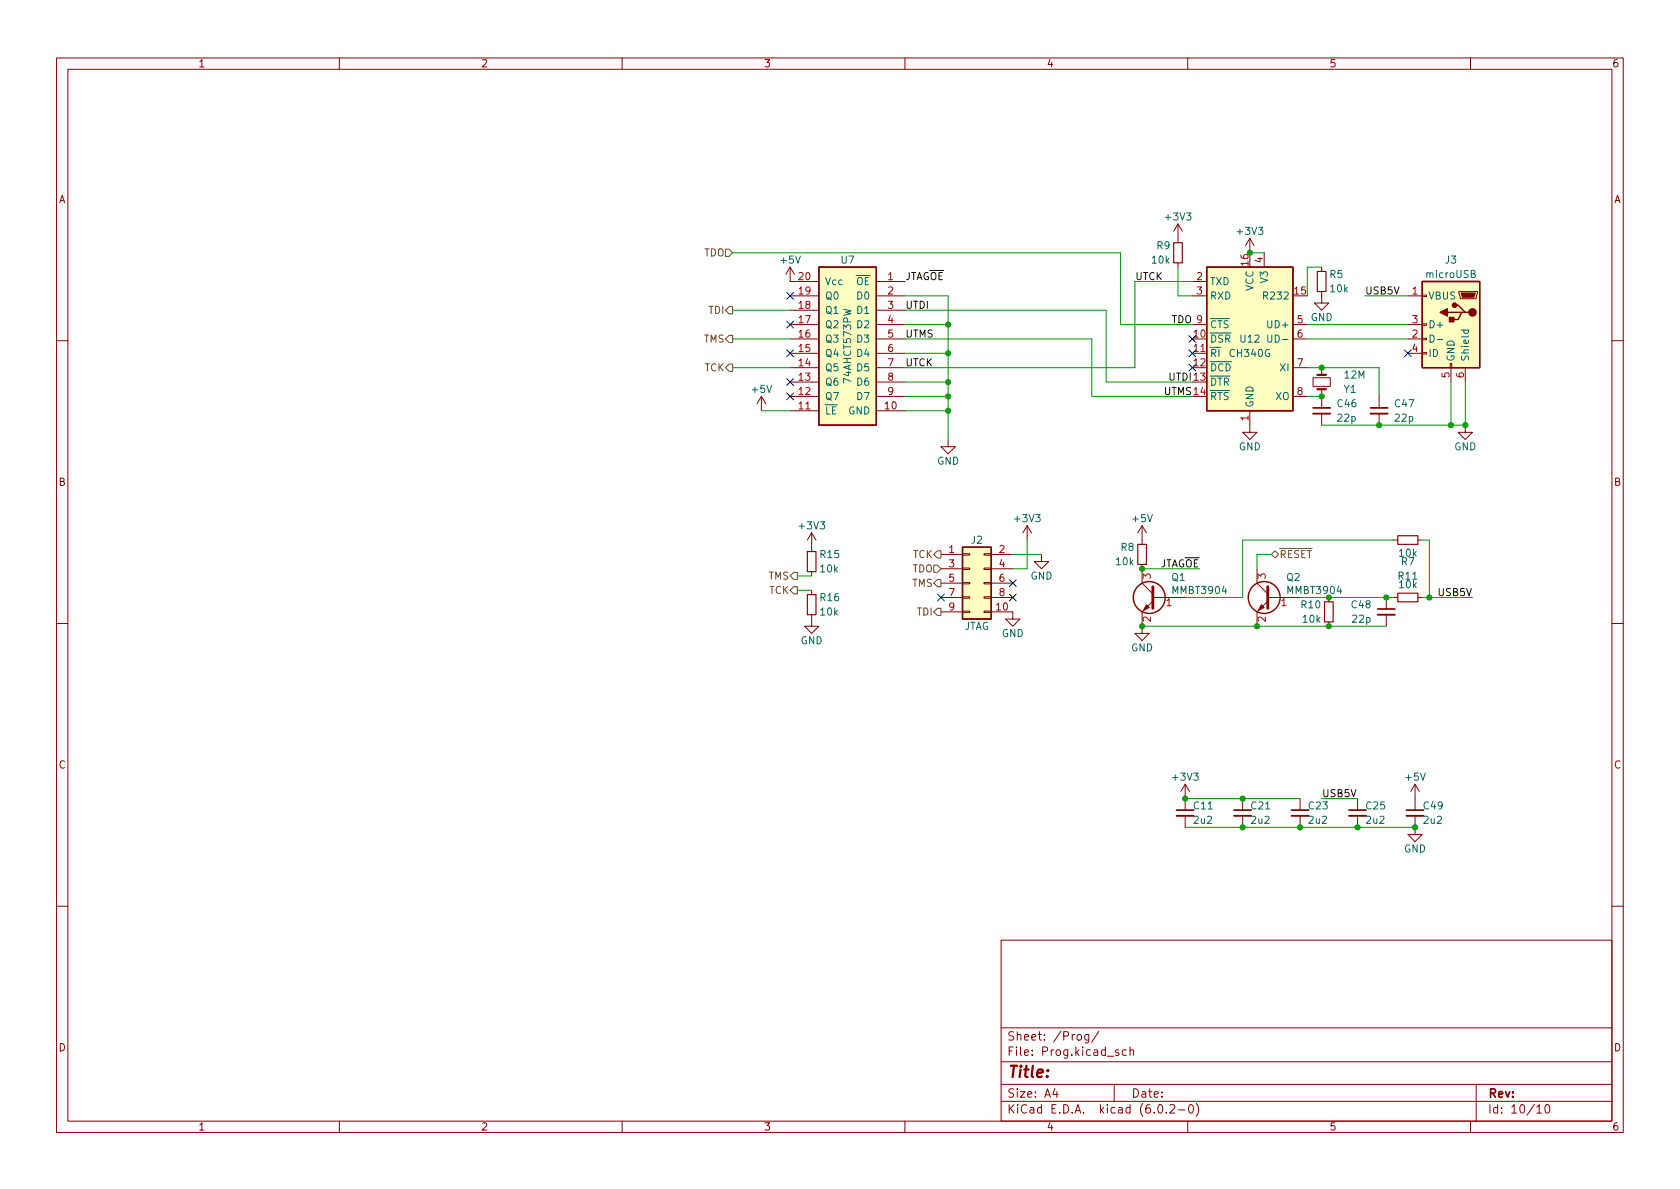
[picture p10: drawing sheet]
<svg xmlns="http://www.w3.org/2000/svg" width="297mm" height="210mm" viewBox="0 0 297 210" stroke-linecap="round" stroke-linejoin="round" font-family="sans-serif">
<g fill="none" stroke="#840000" stroke-width=".18">
<path d="M10 10.2h277v190.1h-277zM12 12.2h273v186.1h-273zM60 10.2v2M110 10.2v2M160 10.2v2M210 10.2v2M260 10.2v2M208.3 39.6v3.3M208.3 39.6l-.8 1.3M208.3 39.6l.7 1.3M139.7 47.2v2.6h5.1M139.7 52.3h5.1"/>
<path d="M139.7 57.4h5.1M139.7 59.9h5.1M139.7 47.2l-.8 1.3M139.7 47.2l.8 1.3M139.7 54.9h5.1M154.9 49.8h5.1M154.9 52.3h5.1M154.9 57.4h5.1M154.9 59.9h5.1M154.9 54.9h5.1M208.3 46.5v.7M210.8 49.8h2.6"/>
<path d="M210.8 52.3h2.6M210.8 57.4h2.6M221 42.2v2.5M221 42.2l.7 1.2M221 42.2l-.8 1.2M223.5 44.7v2.5M228.6 57.4h2.5M228.6 59.9h2.5M233.7 51.6v2h-1.3l1.3 1.3 1.2-1.3h-1.2M233.7 47.2v.8M248.9 52.3h2.6M248.9 57.4h2.6"/>
<path d="M248.9 59.9h2.6M251.5 59.8h.7v.3h-.7zM251.5 57.3h.7v.2h-.7zM251.5 52.2h.7v.2h-.7zM257.9 51.6h3.3v.2l-.2 1h-2.8zM10 60.2h2M134.6 70.1l-.7 1.3M134.6 70.1v2.5M134.6 70.1l.8 1.3M139.7 62.5h5.1M139.7 65h5.1M139.7 70.1h5.1"/>
<path d="M139.7 72.6h5.1M139.7 67.6h5.1M154.9 62.5h5.1M154.9 65h5.1M154.9 70.1h5.1M154.9 72.6h5.1M154.9 67.6h5.1M167.6 77.7v1.3h-1.2l1.2 1.3 1.3-1.3h-1.3M210.8 62.5h2.6M221 72.6v3.8h-1.3l1.3 1.3 1.2-1.3h-1.2M228.6 65h2.5M228.6 70.1h2.5"/>
<path d="M232.2 66.8h3v1.5h-3zM233.7 65v1.3M233.7 68.8v3.3M233.7 73.1v2.1M243.8 70.1v2M243.8 73.1v2.1M248.9 62.5h2.6M251.5 62.4h.7v.2h-.7zM256.4 64.3h.3v.7h-.3zM256.5 65v2.6M259.1 75.2v1.2h-1.3l1.3 1.3 1.2-1.3h-1.2M259.1 65v2.6"/>
<path d="M285 60.2h2M143.5 94.2v3.3M143.5 94.2l-.8 1.3M143.5 94.2l.8 1.3M166.4 98h3.8M170.2 97.9h1.2v.3h-1.2zM174 97.9h1.3v.3h-1.3zM175.3 98h3.8M181.6 93l-.8 1.2M181.6 93v2.5M181.6 93l.8 1.2M184.1 98v1.3h1.3l-1.3 1.3-1.2-1.3h1.2"/>
<path d="M201.9 93l.8 1.2M201.9 93v3.3M201.9 99.8v3.3l1.9 1.9M201.9 93l-.7 1.2M246.4 95.5h.7M250.7 95.5h.8M10 110.2h2M143.5 108.7v2h1.3l-1.3 1.3-1.3-1.3h1.3M143.5 101.1v.7M143.5 104.4v.8M166.4 105.7h3.8M166.4 108.2h3.8"/>
<path d="M166.4 100.6h3.8M166.4 103.1h3.8M170.2 108.1h1.2v.2h-1.2zM170.2 105.5h1.2v.3h-1.2zM170.2 103h1.2v.2h-1.2zM170.2 100.5h1.2v.2h-1.2zM174 108.1h1.3v.2h-1.3zM174 105.5h1.3v.3h-1.3zM174 103h1.3v.2h-1.3zM174 100.5h1.3v.2h-1.3zM175.3 108.2h3.8v1.3h1.2l-1.2 1.2-1.3-1.2h1.3M175.3 105.7h3.8"/>
<path d="M175.3 100.6h3.8M175.3 103.1h3.8M203.8 106.3l-1.9 1.9v3.8h1.3l-1.3 1.3-1.2-1.3h1.2M203.8 105.7h5.7M222.2 100.6v2.5l2 1.9M224.2 106.3l-2 1.9v2.5M224.2 105.7h5.7M234.9 105.7v.7M234.9 110v.7M245.1 105.7v2M245.1 108.7v2M246.4 105.7h.7"/>
<path d="M250.7 105.7h.8M285 110.2h2M209.5 138.7l-.7 1.2M209.5 138.7v4.6M209.5 138.7l.8 1.2M250.2 138.7v4.6M250.2 138.7l-.8 1.2M250.2 138.7l.8 1.2M209.5 144.3v2M219.7 141.2v2.1M219.7 144.3v2M229.9 141.2v2.1"/>
<path d="M229.9 144.3v2M240 141.2v2.1M240 144.3v2M250.2 144.3v3.3h-1.3l1.3 1.2 1.3-1.2h-1.3M10 160.2h2M177 166.3h108v32h-108zM285 160.2h2M60 198.3v2M110 198.3v2M160 198.3v2M177 194.8h108M177 191.8h108"/>
<path d="M177 187.8h108M177 181.8h108M186.5 192.5l-.4 1h1M186.9 193v1M190.5 183.1l.2-.2 .4 .2 .1 .5-.1 .3h-.4l-.2-.1zM192.5 182.9v1.2l-.3 .3h-.3M192.5 183l-.4-.1-.3 .3v.4l.1 .3h.6M194.3 182.4l-1.3 1.9M197 191.8v3M197.8 185.7l-.4-.1-.2 .2 .1 .3 .5 .1v.4h-.6M199.1 185.7l-.4-.1-.3 .3v.4l.2 .3h.5M199.8 185.8l.2-.2 .4 .1v.9"/>
<path d="M199.8 185.1v1.5M204.9 195.4l.2-.1a.81 .81 0 0 1 .6 .7 .81 .81 0 0 1-.3 .8h-.2a.81 .81 0 0 1-.6-.6 .81 .81 0 0 1 .3-.8zM206.2 196.7v.1M206.9 195.5l.5-.2 .2 .2 .1 .3-.9 1h.9M208.4 196.3h1.1M210 198.3v2M210.4 195.4l.1-.1a.81 .81 0 0 1 .6 .7 .81 .81 0 0 1-.3 .8h-.2a.81 .81 0 0 1-.5-.6 .81 .81 0 0 1 .3-.8zM211.5 195.1a1.72 1.72 0 0 1 0 2.3M260 198.3v2M261 191.8v6.5M271.7 195.8l.5-.5v1.5M271.7 196.8h.9"/>
<path d="M273.4 195.4l.1-.1a.8 .8 0 0 1 .5 .8 .8 .8 0 0 1-.5 .7 .99 .99 0 0 1-.1-1.4z"/>
</g>
<path d="M207.5 42.9h1.5v3.6h-1.5zM232.9 48h1.5v3.6h-1.5zM142.7 97.5h1.6v3.6h-1.6zM201.2 96.3h1.5v3.5h-1.5zM247.1 94.7h3.6v1.6h-3.6zM142.7 105.2h1.6v3.5h-1.6zM234.2 106.4h1.5v3.6h-1.5zM247.1 104.9h3.6v1.5h-3.6z" fill="none" stroke="#840000" stroke-width=".2"/>
<path d="M232.2 73.1h3M242.3 73.1h3.1M243.6 108.7h3M208 144.3h3.1M218.2 144.3h3M228.3 144.3h3.1M238.5 144.3h3.1M248.7 144.3h3" fill="none" stroke="#840000" stroke-width=".33"/>
<path d="M232.2 72.1h3M242.3 72.1h3.1M243.6 107.7h3M208 143.3h3.1M218.2 143.3h3M228.3 143.3h3.1M238.5 143.3h3.1M248.7 143.3h3" fill="none" stroke="#840000" stroke-width=".3"/>
<g fill="#ffffc2" stroke="#ffffc2" stroke-width=".18">
<path d="M170.2 96.8h5.1v12.7h-5.1z"/>
<path d="M213.4 47.2h15.2v25.4h-15.2z"/>
<path d="M251.5 49.8h10.1v15.2h-10.1z"/>
<path d="M144.8 47.2h10.1v28h-10.1z"/>
</g>
<g fill="none" stroke="#840000" stroke-width=".25">
<path d="M144.8 47.2h10.1v28h-10.1zM213.4 47.2h15.2v25.4h-15.2zM251.5 49.8h10.1v15.2h-10.1zM255.9 55.2h2.5M257.2 54h.6l1.3 1.2h.6M259.1 55.2h-.7l-.6 1.3h-1.3M170.2 96.8h5.1v12.7h-5.1z"/>
<circle cx="203.2" cy="105.7" r="2.82"/>
<circle cx="223.5" cy="105.7" r="2.82"/>
</g>
<path d="M232.9 68.8h1.5M232.9 66.3h1.5" fill="none" stroke="#840000" stroke-width=".38"/>
<path d="M224.1 59.2v1.1l.3 .2h.4l.1-.2v-1.1M252.9 59.2a.64 .64 0 0 1 .7 .7 .64 .64 0 0 1-.7 .6zM258.4 58.4h1.3M258.9 58.4l-.1 .3 .2 .3 .6-.2v-.4M260.1 48.4h.6l.1-.2-.1-.3-.6-.1v1.3h.5l.2-.1 .1-.3-.3-.3M254.1 60h1" fill="none" stroke="#006464" stroke-width=".18"/>
<path d="M203.8 103.8v3.8M224.2 103.8v3.8" fill="none" stroke="#840000" stroke-width=".51"/>
<g fill="#840000" stroke="#840000" stroke-width=".18">
<path d="M223 106.9l.5 .5-1 .5z"/>
<path d="M202.7 106.9l.5 .5-1 .5z"/>
<path d="M258.3 51.8h2.6l-.3 .8h-2z"/>
</g>
<g fill="#840000" stroke="#840000" stroke-width=".25">
<path d="M254.6 55.2l1.3-.6v1.3z"/>
<path d="M256.3 56.1h.7v.8h-.7z"/>
<circle cx="260.3" cy="55.2" r=".63"/>
<circle cx="257.2" cy="54" r=".38"/>
</g>
<path d="M128.3 44.1h.6l.6 .6-.6 .6h-.6zM128.9 54.2h.6v1.3h-.6l-.6-.6zM128.9 59.3h.6v1.3h-.6l-.6-.7zM128.9 64.4h.6v1.3h-.6l-.6-.7zM165.1 99.9h.6l.7 .7-.7 .6h-.6zM165.7 97.4h.7v1.3h-.7l-.6-.7zM225.4 97.4l.7 .6-.7 .7-.6-.7zM140.3 101.2h.7v1.3h-.7l-.6-.7zM140.3 103.8h.7v1.2h-.7l-.6-.6zM165.7 102.5h.7v1.3h-.7l-.6-.7zM165.7 107.6h.7v1.2h-.7l-.6-.6z" fill="none" stroke="#725600" stroke-width=".18"/>
<g fill="none" stroke="#009600" stroke-width=".18">
<path d="M129.5 44.7h68.6v12.7h12.7M129.5 59.9h10.2M129.5 54.9h10.2M160 52.3h7.6v25.4M160 54.9h35.6v12.7h15.2M160 59.9h33v10.2h17.8M160 57.4h7.6M208.3 47.2v5.1h2.5M210.8 49.8h-10.1v15.2h-40.7M221 44.7h2.5M231.1 59.9h17.8M231.1 57.4h17.8"/>
<path d="M233.7 47.2h-2.6v5.1M241.3 52.3h7.6M129.5 65h10.2M134.6 72.6h5.1M160 72.6h7.6M160 67.6h7.6M160 70.1h7.6M160 62.5h7.6M231.1 70.1h2.6M231.1 65h12.7v5.1M256.5 67.6v7.6M259.1 67.6v7.6h-25.4"/>
<path d="M179.1 98h5M181.6 95.5v5.1h-2.5M224.8 98h-2.6v2.6M246.4 95.5h-26.7v10.2h-10.2M251.5 95.5h1.2v10.2M141 104.4h2.5M141 101.8h2.5M201.9 110.7h43.2M201.9 100.6h10.2M229.9 105.7h16.5M251.5 105.7h8.8M209.5 141.2h20.4"/>
<path d="M209.5 146.3h40.7M233.7 141.2h6.3"/>
</g>
<g fill="none" stroke="#000084" stroke-width=".18">
<path d="M139.1 56.8l1.2 1.2M139.1 51.7l1.2 1.2M140.3 56.8l-1.2 1.2M140.3 51.7l-1.2 1.2M210.2 59.3l1.2 1.2M211.4 59.3l-1.2 1.2M139.1 66.9l1.2 1.3M139.1 61.9l1.2 1.2M139.1 69.5l1.2 1.2M140.3 66.9l-1.2 1.3M140.3 61.9l-1.2 1.2M140.3 69.5l-1.2 1.2"/>
<path d="M210.2 61.9l1.2 1.2M210.2 64.4l1.2 1.2M211.4 61.9l-1.2 1.2M211.4 64.4l-1.2 1.2M248.3 61.9l1.2 1.2M249.5 61.9l-1.2 1.2M165.8 105l1.2 1.3M167 105l-1.2 1.3M178.5 102.5l1.2 1.2M178.5 105l1.2 1.3M179.7 102.5l-1.2 1.2M179.7 105l-1.2 1.3"/>
</g>
<g fill="#009600" stroke="#009600" stroke-width=".18">
<circle cx="234.9" cy="105.7" r=".46"/>
<circle cx="234.9" cy="110.7" r=".46"/>
<circle cx="240" cy="146.3" r=".46"/>
<circle cx="209.5" cy="141.2" r=".46"/>
<circle cx="201.9" cy="110.7" r=".46"/>
<circle cx="229.9" cy="146.3" r=".46"/>
<circle cx="219.7" cy="146.3" r=".46"/>
<circle cx="219.7" cy="141.2" r=".46"/>
<circle cx="222.2" cy="110.7" r=".46"/>
<circle cx="201.9" cy="100.6" r=".46"/>
<circle cx="250.2" cy="146.3" r=".46"/>
<circle cx="233.7" cy="70.1" r=".46"/>
<circle cx="233.7" cy="65" r=".46"/>
<circle cx="167.6" cy="62.5" r=".46"/>
<circle cx="167.6" cy="57.4" r=".46"/>
<circle cx="221" cy="44.7" r=".46"/>
<circle cx="167.6" cy="70.1" r=".46"/>
<circle cx="243.8" cy="75.2" r=".46"/>
<circle cx="245.1" cy="105.7" r=".46"/>
<circle cx="252.7" cy="105.7" r=".46"/>
<circle cx="259.1" cy="75.2" r=".46"/>
<circle cx="256.5" cy="75.2" r=".46"/>
<circle cx="167.6" cy="67.6" r=".46"/>
<circle cx="167.6" cy="72.6" r=".46"/>
</g>
<text font-size="2.8" fill="#840000" x="178" y="190.6">Title:</text>
<g font-size="2.1" fill="#840000">
<text x="178" y="184">Sheet: /Prog/</text>
<text x="178" y="186.7">File: Prog.kicad_sch</text>
<text x="178" y="196.9">KiCad E.D.A. kicad (6.0.2-0)</text>
<text x="178" y="194.1">Size: A4</text>
<text x="200" y="194.1">Date:</text>
<text x="263" y="194.1">Rev:</text>
<text x="263" y="196.9">Id: 10/10</text>
</g>
<g font-size="1.8" fill="#840000">
<text x="35" y="11.9">1</text>
<text x="85" y="11.9">2</text>
<text x="135" y="11.9">3</text>
<text x="185" y="11.9">4</text>
<text x="235" y="11.9">5</text>
<text x="285" y="11.9">6</text>
<text x="10.3" y="35.9">A</text>
<text x="285.3" y="35.9">A</text>
<text x="10.3" y="85.9">B</text>
<text x="285.3" y="85.9">B</text>
<text x="10.3" y="135.9">C</text>
<text x="285.3" y="135.9">C</text>
<text x="10.3" y="185.9">D</text>
<text x="285.3" y="185.9">D</text>
<text x="35" y="199.9">1</text>
<text x="85" y="199.9">2</text>
<text x="135" y="199.9">3</text>
<text x="185" y="199.9">4</text>
<text x="235" y="199.9">5</text>
<text x="285" y="199.9">6</text>
</g>
<g font-size="1.8" fill="#006464">
<text x="206.2" y="39">+3V3</text>
<text x="218.9" y="41.5">+3V3</text>
<text x="138.1" y="46.6">+5V</text>
<text x="148.7" y="46.6">U7</text>
<text x="203.7" y="46.6">10k</text>
<text x="204.6" y="44.1">R9</text>
<text x="255.6" y="46.6">J3</text>
<text x="145.8" y="53">Q0</text>
<text x="145.8" y="50.4">Vcc</text>
<text x="150" y="50.4">~{OE}</text>
<text x="151.7" y="53">D0</text>
<text x="213.9" y="50.4">TXD</text>
<text x="213.9" y="53">RXD</text>
<text x="221.6" y="51.5" transform="rotate(-90 221.6 51.5)">VCC</text>
<text x="223.9" y="53">R232</text>
<text x="224.2" y="49.9" transform="rotate(-90 224.2 49.9)">V3</text>
<text x="235.1" y="49.1">R5</text>
<text x="235.3" y="51.7">10k</text>
<text x="252.3" y="49.1">microUSB</text>
<text x="252.5" y="53">VBUS</text>
<text x="145.8" y="58">Q2</text>
<text x="145.8" y="55.5">Q1</text>
<text x="151.7" y="55.5">D1</text>
<text x="151.7" y="58">D2</text>
<text x="213.9" y="58">~{CTS}</text>
<text x="224.5" y="58">UD+</text>
<text x="231.7" y="56.8">GND</text>
<text x="252.5" y="58">D+</text>
<text x="145.8" y="65.7">Q5</text>
<text x="145.8" y="63.1">Q4</text>
<text x="145.8" y="60.6">Q3</text>
<text x="151.7" y="60.6">D3</text>
<text x="151.7" y="63.1">D4</text>
<text x="151.7" y="65.7">D5</text>
<text x="213.9" y="60.6">~{DSR}U12</text>
<text x="213.9" y="63.1">~{RI}CH340G</text>
<text x="213.9" y="65.7">~{DCD}</text>
<text x="224.9" y="60.6">UD-</text>
<text x="226.4" y="65.7">XI</text>
<text x="252.5" y="63.1">ID</text>
<text x="257.2" y="64" transform="rotate(-90 257.2 64)">GND</text>
<text x="259.7" y="64" transform="rotate(-90 259.7 64)">Shield</text>
<text x="133" y="69.5">+5V</text>
<text x="145.8" y="70.7">Q7</text>
<text x="145.8" y="68.2">Q6</text>
<text x="150.5" y="67.5" transform="rotate(-90 150.5 67.5)">74AHCT573PW</text>
<text x="151.7" y="68.2">D6</text>
<text x="151.7" y="70.7">D7</text>
<text x="213.9" y="68.2">~{DTR}</text>
<text x="213.9" y="70.7">~{RTS}</text>
<text x="225.5" y="70.7">XO</text>
<text x="237.6" y="69.5">Y1</text>
<text x="237.8" y="66.9">12M</text>
<text x="145.8" y="73.3">~{LE}GND</text>
<text x="221.6" y="72.1" transform="rotate(-90 221.6 72.1)">GND</text>
<text x="236.5" y="72">C46</text>
<text x="236.6" y="74.5">22p</text>
<text x="246.7" y="72">C47</text>
<text x="246.7" y="74.5">22p</text>
<text x="165.7" y="82.2">GND</text>
<text x="219" y="79.6">GND</text>
<text x="257.1" y="79.6">GND</text>
<text x="141.4" y="93.6">+3V3</text>
<text x="179.5" y="92.3">+3V3</text>
<text x="200.3" y="92.3">+5V</text>
<text x="145.1" y="98.7">R15</text>
<text x="145.1" y="101.2">10k</text>
<text x="171.7" y="96.1">J2</text>
<text x="197.4" y="99.9">10k</text>
<text x="198.2" y="97.4">R8</text>
<text x="247.4" y="98.4">10k</text>
<text x="247.8" y="99.9">R7</text>
<text x="145.1" y="106.3">R16</text>
<text x="182.2" y="102.5">GND</text>
<text x="207.2" y="102.7">Q1</text>
<text x="207.5" y="105">MMBT3904</text>
<text x="227.5" y="102.7">Q2</text>
<text x="227.8" y="105">MMBT3904</text>
<text x="230.1" y="107.6">R10</text>
<text x="239" y="107.6">C48</text>
<text x="247.3" y="102.5">R11</text>
<text x="247.4" y="104">10k</text>
<text x="141.5" y="113.9">GND</text>
<text x="145.1" y="108.8">10k</text>
<text x="170.4" y="111.4">JTAG</text>
<text x="177.1" y="112.6">GND</text>
<text x="230.4" y="110.1">10k</text>
<text x="239.2" y="110.1">22p</text>
<text x="200" y="115.2">GND</text>
<text x="207.5" y="138">+3V3</text>
<text x="211.1" y="143.1">C11</text>
<text x="221.3" y="143.1">C21</text>
<text x="231.4" y="143.1">C23</text>
<text x="241.6" y="143.1">C25</text>
<text x="248.6" y="138">+5V</text>
<text x="251.8" y="143.1">C49</text>
<text x="211.2" y="145.7">2u2</text>
<text x="221.3" y="145.7">2u2</text>
<text x="231.5" y="145.7">2u2</text>
<text x="241.6" y="145.7">2u2</text>
<text x="251.8" y="145.7">2u2</text>
<text x="248.2" y="150.7">GND</text>
</g>
<g font-size="1.8" fill="#725600">
<text x="124.4" y="45.3">TDO</text>
<text x="125.3" y="55.5">TDI</text>
<text x="124.4" y="60.6">TMS</text>
<text x="124.5" y="65.7">TCK</text>
<text x="161.3" y="101.2">TDO</text>
<text x="161.4" y="98.7">TCK</text>
<text x="226.2" y="98.7">~{RESET}</text>
<text x="135.9" y="102.5">TMS</text>
<text x="136" y="105">TCK</text>
<text x="161.3" y="103.8">TMS</text>
<text x="162.1" y="108.8">TDI</text>
</g>
<g font-size="1.8" fill="#a90000">
<text x="220.7" y="47" transform="rotate(-90 220.7 47)">16</text>
<text x="223.3" y="46.5" transform="rotate(-90 223.3 46.5)">4</text>
<text x="141.3" y="52.1">19</text>
<text x="141.3" y="49.5">20</text>
<text x="157" y="49.5">1</text>
<text x="157" y="52.1">2</text>
<text x="211.6" y="49.5">2</text>
<text x="211.6" y="52.1">3</text>
<text x="228.9" y="52.1">15</text>
<text x="249.7" y="52.1">1</text>
<text x="141.3" y="59.7">16</text>
<text x="141.3" y="57.1">17</text>
<text x="141.3" y="54.6">18</text>
<text x="157" y="54.6">3</text>
<text x="157" y="57.1">4</text>
<text x="157" y="59.7">5</text>
<text x="211.1" y="59.7">10</text>
<text x="229.4" y="57.1">5</text>
<text x="229.4" y="59.7">6</text>
<text x="249.7" y="59.7">2</text>
<text x="249.7" y="57.1">3</text>
<text x="141.3" y="64.8">14</text>
<text x="141.3" y="62.2">15</text>
<text x="157" y="62.2">6</text>
<text x="157" y="64.8">7</text>
<text x="211.1" y="62.2">11</text>
<text x="211.1" y="64.8">12</text>
<text x="229.4" y="64.8">7</text>
<text x="249.7" y="62.2">4</text>
<text x="141.3" y="69.8">12</text>
<text x="141.3" y="67.3">13</text>
<text x="157" y="67.3">8</text>
<text x="157" y="69.8">9</text>
<text x="229.4" y="69.8">8</text>
<text x="256.3" y="66.8" transform="rotate(-90 256.3 66.8)">5</text>
<text x="258.8" y="66.8" transform="rotate(-90 258.8 66.8)">6</text>
<text x="141.3" y="72.4">11</text>
<text x="156.5" y="72.4">10</text>
<text x="220.7" y="74.4" transform="rotate(-90 220.7 74.4)">1</text>
<text x="167.8" y="97.8">1</text>
<text x="167.8" y="100.3">3</text>
<text x="176.7" y="97.8">2</text>
<text x="176.7" y="100.3">4</text>
<text x="167.8" y="102.9">5</text>
<text x="167.8" y="105.4">7</text>
<text x="167.8" y="107.9">9</text>
<text x="176.2" y="107.9">10</text>
<text x="176.7" y="102.9">6</text>
<text x="176.7" y="105.4">8</text>
<text x="203.5" y="102.3" transform="rotate(-90 203.5 102.3)">3</text>
<text x="206.2" y="107.2">1</text>
<text x="223.8" y="102.3" transform="rotate(-90 223.8 102.3)">3</text>
<text x="226.5" y="107.2">1</text>
<text x="203.5" y="110" transform="rotate(-90 203.5 110)">2</text>
<text x="223.8" y="110" transform="rotate(-90 223.8 110)">2</text>
</g>
<g font-size="1.8" fill="#0f0f0f">
<text x="160" y="49.5">JTAG~{OE}</text>
<text x="200.7" y="49.5">UTCK</text>
<text x="241.3" y="52.1">USB5V</text>
<text x="160" y="54.6">UTDI</text>
<text x="160" y="59.7">UTMS</text>
<text x="207.1" y="57.1">TDO 9</text>
<text x="160" y="64.8">UTCK</text>
<text x="205.8" y="69.8">UTMS14</text>
<text x="206.7" y="67.3">UTDI13</text>
<text x="203.4" y="100.3">JTAG~{OE}</text>
<text x="254.5" y="105.4">USB5V</text>
<text x="233.7" y="141">USB5V</text>
</g>
</svg>
